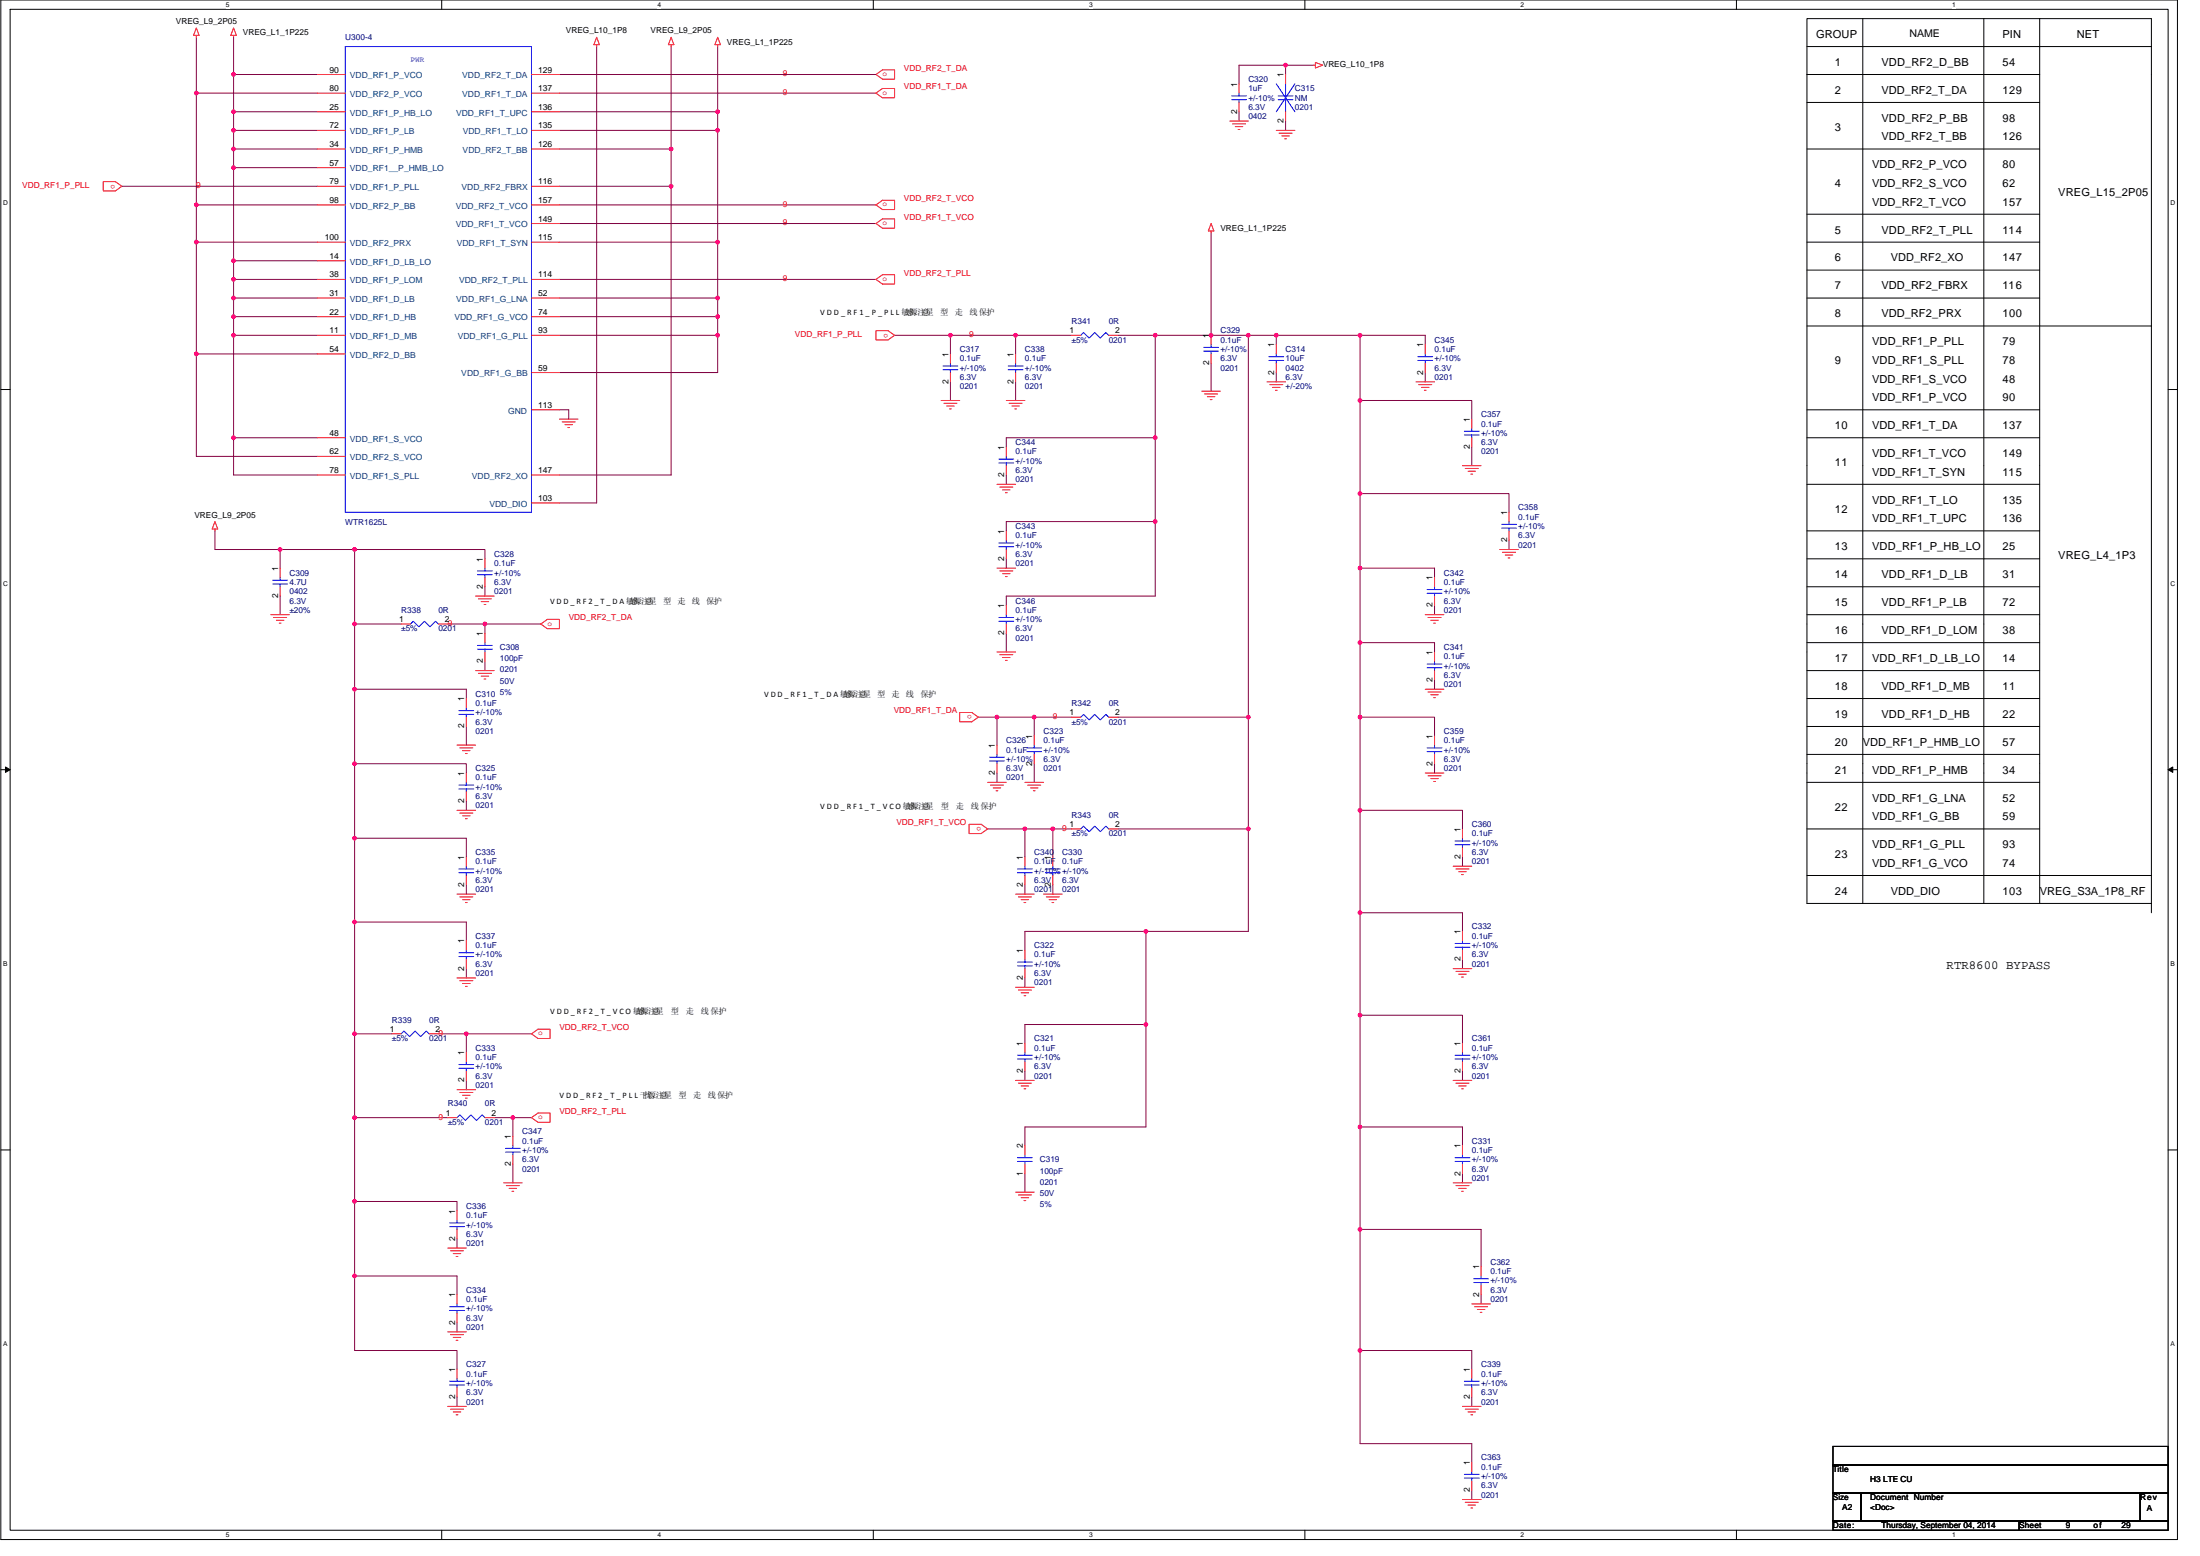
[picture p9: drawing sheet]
<svg xmlns="http://www.w3.org/2000/svg" width="420mm" height="297mm" viewBox="0 0 420 297" stroke-linecap="round" stroke-linejoin="round" font-family="sans-serif">
<path d="M.2 0h415.7v293.9h-415.7zM1.9 1.8h412.2v290.3h-412.2z" fill="none" stroke="#000" stroke-width=".19"/>
<g fill="#fff">
<path d="M43.1 .2h.7v1.4h-.7z"/>
<path d="M43.1 292.3h.7v1.4h-.7z"/>
</g>
<path d="M84.4 0v1.8M84.4 292.1v1.8" fill="none" stroke="#000" stroke-width=".19"/>
<g fill="#fff">
<path d="M125.6 .2h.7v1.4h-.7z"/>
<path d="M125.6 292.3h.7v1.4h-.7z"/>
</g>
<path d="M166.8 0v1.8M166.8 292.1v1.8" fill="none" stroke="#000" stroke-width=".19"/>
<g fill="#fff">
<path d="M208 .2h.7v1.4h-.7z"/>
<path d="M208 292.3h.7v1.4h-.7z"/>
</g>
<path d="M249.2 0v1.8M249.2 292.1v1.8" fill="none" stroke="#000" stroke-width=".19"/>
<g fill="#fff">
<path d="M290.4 .2h.7v1.4h-.7z"/>
<path d="M290.4 292.3h.7v1.4h-.7z"/>
</g>
<path d="M331.6 0v1.8M331.6 292.1v1.8" fill="none" stroke="#000" stroke-width=".19"/>
<g fill="#fff">
<path d="M372.8 .2h.7v1.4h-.7z"/>
<path d="M372.8 292.3h.7v1.4h-.7z"/>
<path d="M.6 38.1h.9v1.4h-.9z"/>
<path d="M414.5 38.1h.9v1.4h-.9z"/>
<path d="M.6 110.6h.9v1.5h-.9z"/>
<path d="M414.5 110.6h.9v1.5h-.9z"/>
</g>
<path d="M.2 74.4h1.7M414.1 74.4h1.8" fill="none" stroke="#000" stroke-width=".19"/>
<g fill="#fff">
<path d="M.6 183.2h.8v1.4h-.8z"/>
<path d="M414.5 183.2h.9v1.4h-.9z"/>
</g>
<path d="M.2 146.9h1.7M414.1 146.9h1.8" fill="none" stroke="#000" stroke-width=".19"/>
<path d="M1 146.4l.9 .5-.9 .5zM414.1 146.9l.9-.5v1z" fill="#000" stroke="#000" stroke-width=".19"/>
<g fill="#fff">
<path d="M.6 255.8h.8v1.4h-.8z"/>
<path d="M414.5 255.8h.9v1.4h-.9z"/>
</g>
<g fill="none" stroke="#000" stroke-width=".19">
<path d="M345.1 8.9h65.8M345.1 14.2h44.4M345.1 14.2v158.3h65.8M345.1 19.6h44.4M355.8 3.6v168.9M378.9 3.6v168.9M389.5 14.2v158.3M389.5 3.6h21.4v58.6M389.5 3.6h-44.4v10.6M389.5 3.6v10.6M345.1 28.4h44.4M345.1 40.9h44.4"/>
<path d="M345.1 46.2h44.4M345.1 51.6h44.4M345.1 56.9h44.4M345.1 62.2h65.8M345.1 78.2h44.4M410.9 62.2v112M345.1 83.6h44.4M345.1 92.5h44.4M345.1 101.3h44.4M345.1 106.7h44.4M345.1 117.3h44.4M345.1 112h44.4"/>
<path d="M345.1 122.7h44.4M345.1 138.7h44.4M345.1 133.3h44.4M345.1 128h44.4M345.1 158.2h44.4M345.1 149.4h44.4M345.1 144h44.4M345.1 167.1h65.8M.2 219.5h1.7M414.1 219.5h1.8M350.1 276.1h64v3.6h-64zM350.1 279.7h64v5.3h-64z"/>
<path d="M350.1 285h5.3v5.3h-5.3zM350.1 290.3h35.5v1.8h-35.5zM355.4 285h53.3v5.3h-53.3zM385.6 290.3h28.5v1.8h-28.5zM408.7 285h5.4v5.3h-5.4z"/>
</g>
<g fill="none" stroke="#800040" stroke-width=".19">
<path d="M37.5 17.8h23.1M37.5 7.1v32M44.6 7.1v56.9M44.6 14.2h16M106.8 14.2h60.5M106.8 17.8h60.5M114 8.9v87.1h-7.2M128.2 8.9v19.5M137.1 8.9v37.3M245.5 12.4h5.4M245.5 12.4v1.8M245.5 12.4h-8.9v3.6"/>
<path d="M23.3 35.6h37.3M37.5 39.1h23.1M37.5 39.1v28.5M44.6 21.3h16M44.6 24.9h16M44.6 28.4h16M44.6 32h16M106.8 24.9h30.3M106.8 28.4h21.4M106.8 35.6h21.4M106.8 39.1h60.5M106.8 21.3h30.3"/>
<path d="M128.2 28.4v62.3h-21.4M236.6 21.3v1.8M245.5 23.1v1.8M37.5 46.2h23.1M44.6 49.8h16M44.6 53.3h16M44.6 56.9h16M106.8 42.7h60.5M106.8 53.3h60.5M106.8 46.2h30.3M106.8 56.9h30.3M137.1 46.2v24.9h-30.3"/>
<path d="M231.3 44.5v19.5M37.5 67.6h23.1M37.5 67.6v19.5h23.1M44.6 60.5h16M44.6 64h16M44.6 64v19.6M106.8 60.5h30.3M106.8 64h30.3M106.8 78.2h1.8v1.8M170.8 64h10.7v3.6M181.5 64h12.5v3.6M181.5 72.9v3.6"/>
<path d="M194 64h10.6M194 72.9v3.6M213.5 64h7.1M220.6 64h10.7M220.6 64v19.6M231.3 64h7.1M231.3 69.3v5.4M238.4 64h5.3M238.4 64v72.9M243.7 71.1v1.8M243.7 64h16M243.7 64v1.8"/>
<path d="M259.7 64v12.5M259.7 64h12.5v1.8M259.7 76.5h21.4v3.5M259.7 76.5v17.7M272.2 71.1v1.8M44.6 83.6h16M44.6 83.6v7.1h16M192.2 90.7v1.8M220.6 83.6v16M220.6 99.6v14.2h-28.4v1.8M220.6 83.6h-28.4v1.7M220.6 99.6h-28.4v1.7"/>
<path d="M259.7 94.2v14.3h14.3v1.7M259.7 94.2h28.5v3.6M281.1 85.3v3.6M41.1 101.3v3.6h12.4M53.5 104.9h14.2M53.5 113.8v3.5M53.5 104.9v3.6M67.7 104.9v14.2M67.7 119.1v12.5M67.7 104.9h24.9v1.8M67.7 119.1h8.9M85.5 119.1h7.1"/>
<path d="M92.6 119.1h10.7M92.6 112v1.8M92.6 119.1v1.8M192.2 106.7v1.8M259.7 108.5v14.2h14.3v1.8M274 115.6v1.7M288.2 103.1v1.8M67.7 131.6h21.4v1.7M67.7 131.6v14.2M89.1 138.7v3.5M92.6 126.2v1.8M186.8 136.9h3.6v5.3"/>
<path d="M190.4 136.9h7.1v3.6M192.2 120.9v3.6M197.5 136.9h7.1M213.5 136.9h24.9M238.4 136.9v21.3M259.7 122.7v14.2M259.7 136.9v17.8M259.7 136.9h14.3v3.6M274 129.8v1.8M67.7 145.8h21.4v1.8M67.7 145.8v14.2M89.1 152.9v1.8"/>
<path d="M188.6 158.2h7.1v5.4M190.4 147.6v1.8M195.7 158.2h5.4v5.4M197.5 145.8v3.6M201.1 158.2h3.5M213.5 158.2h24.9M238.4 158.2v19.6h-19.5M259.7 154.7v19.5h19.6v3.6M259.7 154.7h19.6v3.5M274 145.8v1.8M67.7 176h21.4v3.6M67.7 160h21.4v3.6"/>
<path d="M67.7 160v16M67.7 176v21.4M89.1 168.9v1.8M195.7 168.9v1.8M201.1 168.9v1.8M218.9 177.8v17.8M218.9 177.8h-23.2v3.6M259.7 174.2v19.6M279.3 163.6v1.8M67.7 197.4v16M67.7 197.4h7.1M83.7 197.4h5.4"/>
<path d="M89.1 197.4h12.4M89.1 184.9v1.8M89.1 197.4v3.5M195.7 186.7v1.8M218.9 195.6v19.5h-23.2v3.6M218.9 195.6h-23.2v3.5M259.7 193.8v21.3h19.6v3.6M259.7 193.8h19.6v5.3M279.3 183.1v1.8M67.7 213.4h17.8M67.7 213.4v16M89.1 206.2v1.8"/>
<path d="M94.4 213.4h3.5v3.5M97.9 213.4h3.6M195.7 204.5v1.7M259.7 215.1v19.6M279.3 204.5v1.7M67.7 229.4v14.2M67.7 229.4h19.6v1.7M87.3 236.5v1.8M97.9 222.2v3.6M195.7 224v3.6M259.7 234.7h23.2v7.1M259.7 234.7v23.1h21.4v3.6"/>
<path d="M279.3 224v1.8M67.7 243.6v14.2h19.6v3.6M67.7 243.6h19.6v3.5M87.3 252.5v1.8M259.7 257.8v17.8h21.4v3.5M282.9 247.1v1.8M87.3 266.7v1.8M281.1 266.7v1.8M281.1 284.5v1.8"/>
</g>
<g fill="#f0f" stroke="#f0f" stroke-width=".19">
<circle cx="37.5" cy="46.2" r=".35"/>
<circle cx="243.7" cy="64" r=".35"/>
<circle cx="245.5" cy="12.4" r=".35"/>
<circle cx="44.6" cy="14.2" r=".35"/>
<circle cx="37.5" cy="17.8" r=".35"/>
<circle cx="44.6" cy="21.3" r=".35"/>
<circle cx="44.6" cy="24.9" r=".35"/>
<circle cx="44.6" cy="28.4" r=".35"/>
<circle cx="44.6" cy="32" r=".35"/>
<circle cx="44.6" cy="49.8" r=".35"/>
<circle cx="44.6" cy="53.3" r=".35"/>
<circle cx="44.6" cy="56.9" r=".35"/>
<circle cx="44.6" cy="60.4" r=".35"/>
<circle cx="137.1" cy="21.3" r=".35"/>
<circle cx="137.1" cy="56.9" r=".35"/>
<circle cx="137.1" cy="60.4" r=".35"/>
<circle cx="137.1" cy="64" r=".35"/>
<circle cx="67.7" cy="104.9" r=".35"/>
<circle cx="53.5" cy="104.9" r=".35"/>
<circle cx="67.7" cy="119.1" r=".35"/>
<circle cx="92.6" cy="119.1" r=".35"/>
<circle cx="67.7" cy="160" r=".35"/>
<circle cx="67.7" cy="145.8" r=".35"/>
<circle cx="67.7" cy="197.3" r=".35"/>
<circle cx="67.7" cy="176" r=".35"/>
<circle cx="89" cy="197.3" r=".35"/>
<circle cx="97.9" cy="213.3" r=".35"/>
<circle cx="67.7" cy="243.6" r=".35"/>
<circle cx="67.7" cy="131.6" r=".35"/>
<circle cx="67.7" cy="229.3" r=".35"/>
<circle cx="67.7" cy="213.3" r=".35"/>
<circle cx="259.7" cy="76.4" r=".35"/>
<circle cx="259.7" cy="64" r=".35"/>
<circle cx="259.7" cy="257.8" r=".35"/>
<circle cx="193.9" cy="64" r=".35"/>
<circle cx="181.5" cy="64" r=".35"/>
<circle cx="220.6" cy="83.6" r=".35"/>
<circle cx="220.6" cy="99.6" r=".35"/>
<circle cx="238.4" cy="64" r=".35"/>
<circle cx="238.4" cy="158.2" r=".35"/>
<circle cx="238.4" cy="136.9" r=".35"/>
<circle cx="201.1" cy="158.2" r=".35"/>
<circle cx="218.8" cy="177.8" r=".35"/>
<circle cx="218.8" cy="195.6" r=".35"/>
<circle cx="197.5" cy="136.9" r=".35"/>
<circle cx="190.4" cy="136.9" r=".35"/>
<circle cx="195.7" cy="158.2" r=".35"/>
<circle cx="220.6" cy="64" r=".35"/>
<circle cx="259.7" cy="94.2" r=".35"/>
<circle cx="259.7" cy="122.7" r=".35"/>
<circle cx="259.7" cy="108.4" r=".35"/>
<circle cx="259.7" cy="154.7" r=".35"/>
<circle cx="259.7" cy="136.9" r=".35"/>
<circle cx="259.7" cy="193.8" r=".35"/>
<circle cx="259.7" cy="174.2" r=".35"/>
<circle cx="259.7" cy="234.7" r=".35"/>
<circle cx="259.7" cy="215.1" r=".35"/>
<circle cx="231.3" cy="64" r=".35"/>
<circle cx="128.2" cy="28.4" r=".35"/>
<circle cx="128.2" cy="35.5" r=".35"/>
<circle cx="137.1" cy="24.9" r=".35"/>
<circle cx="137.1" cy="46.2" r=".35"/>
<circle cx="37.5" cy="39.1" r=".35"/>
<circle cx="44.6" cy="83.6" r=".35"/>
<circle cx="44.6" cy="64" r=".35"/>
<circle cx="37.5" cy="67.6" r=".35"/>
</g>
<g fill="none" stroke="#f00" stroke-width=".19">
<path d="M37.5 5.3l.5 1.5h-1zM37.5 6.8v.3M44.6 5.3l.5 1.5h-1zM44.6 6.8v.3M60.6 14.2h5.3M60.6 17.8h5.3M101.5 14.2h5.3M101.5 17.8h5.3M114 7.1l.5 1.4h-1.1zM114 8.5v.4M128.2 7.1l.5 1.4h-1.1zM128.2 8.5v.4"/>
<path d="M137.1 7.1l.5 1.4h-1.1zM137.1 8.5v.4M167.3 14.2l1.2-.9h2.3v1.8h-2.3zM167.3 17.8l1.2-.9h2.3v1.8h-2.3zM236.6 16v1.8M236.6 19.6v1.7M245.5 14.2v1.8M250.9 12.4h.3M251.2 11.9l1.4 .5-1.4 .6zM19.7 34.7h2.3l1.3 .9-1.3 .8h-2.3zM60.6 21.3h5.3M60.6 24.9h5.3"/>
<path d="M60.6 28.4h5.3M60.6 32h5.3M60.6 35.6h5.3M60.6 39.1h5.3M101.5 21.3h5.3M101.5 24.9h5.3M101.5 28.4h5.3M101.5 35.6h5.3M101.5 39.1h5.3M167.3 39.1l1.2-.9h2.3v1.8h-2.3zM234.9 23.1h3.5M235.4 23.6h2.5"/>
<path d="M235.9 24.2h1.5M236.5 24.7h.3M243.7 24.9h3.6M244.3 25.4h2.5M244.8 26h1.4M245.4 26.5h.3M245.5 21.3v1.8M60.6 46.2h5.3M60.6 49.8h5.3M60.6 53.3h5.3M60.6 56.9h5.3M101.5 42.7h5.3"/>
<path d="M101.5 46.2h5.3M101.5 53.3h5.3M101.5 56.9h5.3M167.3 42.7l1.2-.9h2.3v1.8h-2.3zM167.3 53.3l1.2-.8h2.3v1.7h-2.3zM231.3 42.7l.5 1.4h-1zM231.3 44.1v.3M60.6 60.5h5.3M60.6 64h5.3M60.6 67.6h5.3M101.5 60.5h5.3M101.5 64h5.3"/>
<path d="M101.5 71.1h5.3M101.5 78.2h5.3M167.3 63.1h2.3l1.2 .9-1.2 .9h-2.3zM179.7 76.5h3.6M180.3 77h2.5M180.8 77.5h1.4M181.3 78.1h.4M181.5 67.6v1.7M181.5 71.1v1.8M192.2 76.5h3.5M192.7 77h2.5M193.2 77.5h1.5"/>
<path d="M193.8 78.1h.3M194 67.6v1.7M194 71.1v1.8M204.6 64h1.8M211.7 64h1.8M229.5 74.7h3.6M230 75.2h2.5M230.6 75.7h1.4M231.1 76.3h.4M231.3 64v1.8M231.3 67.6v1.7M242 72.9h3.5"/>
<path d="M242.5 73.4h2.5M243 74h1.5M243.6 74.5h.3M243.7 65.8v1.8M243.7 69.3v1.8M270.4 72.9h3.6M270.9 73.4h2.5M271.5 74h1.4M272 74.5h.4M272.2 65.8v1.8M272.2 69.3v1.8M41.1 99.6l.5 1.4h-1.1z"/>
<path d="M60.6 83.6h5.3M60.6 87.1h5.3M60.6 90.7h5.3M101.5 90.7h5.3M101.5 96h5.3M106.8 80h3.6M107.4 80.5h2.5M107.9 81.1h1.4M108.4 81.6h.4M190.4 92.5h3.6M190.9 93h2.5M191.5 93.5h1.4"/>
<path d="M192 94.1h.4M192.2 85.3v1.8M192.2 88.9v1.8M279.3 88.9h3.6M279.8 89.4h2.5M280.4 90h1.4M280.9 90.5h.4M281.1 80v1.8M281.1 83.6v1.7M288.2 97.8v1.8M41.1 101v.3M51.7 117.3h3.6"/>
<path d="M52.2 117.9h2.5M52.8 118.4h1.4M53.3 119h.4M53.5 108.5v1.7M53.5 112v1.8M76.6 119.1h1.8M83.7 119.1h1.8M90.8 113.8h3.6M91.4 114.3h2.5M91.9 114.9h1.4M92.4 115.4h.4M92.6 106.7v1.8"/>
<path d="M92.6 110.2v1.8M103.3 119.1l1.2-.9h2.3v1.8h-2.3zM190.4 108.5h3.6M190.9 109h2.5M191.5 109.5h1.4M192 110.1h.4M192.2 101.3v1.8M192.2 104.9v1.8M192.2 115.6v1.7M192.2 119.1v1.8M272.2 117.3h3.5M272.7 117.9h2.5"/>
<path d="M273.3 118.4h1.4M273.8 119h.3M274 110.2v1.8M274 113.8v1.8M286.4 104.9h3.6M286.9 105.4h2.5M287.5 106h1.4M288 106.5h.4M288.2 101.3v1.8M89.1 133.4v1.7M89.1 136.9v1.8M90.8 128h3.6"/>
<path d="M91.4 128.5h2.5M91.9 129.1h1.4M92.4 129.6h.4M92.6 120.9v1.8M92.6 124.5v1.7M183.3 136h2.3l1.2 .9-1.2 .9h-2.3zM190.4 124.5h3.6M190.9 125h2.5M191.5 125.5h1.4M192 126.1h.4M204.6 136.9h1.8M211.7 136.9h1.8"/>
<path d="M272.2 131.6h3.5M272.7 132.1h2.5M273.3 132.6h1.4M273.8 133.2h.3M274 124.5v1.7M274 128v1.8M87.3 154.7h3.5M87.3 142.2h3.5M87.8 155.2h2.5M87.8 142.8h2.5M88.3 155.7h1.5M88.3 143.3h1.5"/>
<path d="M88.9 156.3h.3M88.9 143.8h.3M89.1 147.6v1.8M89.1 151.1v1.8M185.1 157.4h2.3l1.2 .8-1.2 .9h-2.3zM188.6 149.4h3.6M189.2 149.9h2.5M189.7 150.4h1.4M190.2 151h.4M190.4 142.2v1.8M190.4 145.8v1.8M195.7 149.4h3.6"/>
<path d="M196.3 149.9h2.5M196.8 150.4h1.4M197.3 151h.4M197.5 140.5v1.7M197.5 144v1.8M204.6 158.2h1.8M211.7 158.2h1.8M272.2 147.6h3.5M272.7 148.1h2.5M273.3 148.6h1.4M273.8 149.2h.3M274 140.5v1.7"/>
<path d="M274 144v1.8M279.3 158.2v1.8M87.3 170.7h3.5M87.8 171.2h2.5M88.3 171.7h1.5M88.9 172.3h.3M89.1 163.6v1.8M89.1 167.1v1.8M89.1 179.6v1.8M194 170.7h3.5M194.5 171.2h2.5M195 171.7h1.5"/>
<path d="M195.6 172.3h.3M195.7 163.6v1.8M195.7 167.1v1.8M199.3 170.7h3.6M199.8 171.2h2.5M200.4 171.7h1.4M200.9 172.3h.3M201.1 163.6v1.8M201.1 167.1v1.8M277.5 165.4h3.6M278.1 165.9h2.5M278.6 166.4h1.4"/>
<path d="M279.1 167h.4M279.3 161.8v1.8M279.3 177.8v1.8M74.8 197.4h1.8M81.9 197.4h1.8M87.3 186.7h3.5M87.8 187.2h2.5M88.3 187.7h1.5M88.9 188.3h.3M89.1 183.1v1.8M101.5 197.4l1.3-.9h2.3v1.7h-2.3zM194 188.5h3.5"/>
<path d="M194.5 189h2.5M195 189.5h1.5M195.6 190.1h.3M195.7 199.1v1.8M195.7 181.4v1.7M195.7 184.9v1.8M277.5 184.9h3.6M278.1 185.4h2.5M278.6 186h1.4M279.1 186.5h.4M279.3 181.4v1.7M279.3 199.1v1.8"/>
<path d="M85.5 213.4h1.8M87.3 208h3.5M87.8 208.6h2.5M88.3 209.1h1.5M88.9 209.6h.3M89.1 200.9v1.8M89.1 204.5v1.7M92.6 213.4h1.8M97.9 216.9v1.8M101.5 213.4l1.3-.9h2.3v1.7h-2.3zM194 206.2h3.5M194.5 206.8h2.5"/>
<path d="M195 207.3h1.5M195.6 207.9h.3M195.7 202.7v1.8M195.7 218.7v1.8M277.5 206.2h3.6M278.1 206.8h2.5M278.6 207.3h1.4M279.1 207.9h.4M279.3 218.7v1.8M279.3 202.7v1.8M85.5 238.3h3.6M86 238.8h2.5"/>
<path d="M86.6 239.3h1.4M87.1 239.9h.3M87.3 231.1v1.8M87.3 234.7v1.8M96.2 225.8h3.5M96.7 226.3h2.5M97.2 226.9h1.5M97.8 227.4h.3M97.9 220.5v1.8M194 227.6h3.5M194.5 228.1h2.5M195 228.6h1.5"/>
<path d="M195.6 229.2h.3M195.7 222.2v1.8M277.5 225.8h3.6M278.1 226.3h2.5M278.6 226.9h1.4M279.1 227.4h.4M279.3 222.2v1.8M85.5 254.3h3.6M86 254.8h2.5M86.6 255.3h1.4M87.1 255.9h.3M87.3 247.1v1.8"/>
<path d="M87.3 250.7v1.8M281.1 248.9h3.5M281.6 249.4h2.5M282.1 250h1.5M282.7 250.5h.3M282.9 241.8v1.8M282.9 245.4v1.7M85.5 268.5h3.6M86 269h2.5M86.6 269.5h1.4M87.1 270.1h.3M87.3 261.4v1.7"/>
<path d="M87.3 264.9v1.8M279.3 268.5h3.6M279.8 269h2.5M280.4 269.5h1.4M280.9 270.1h.4M281.1 261.4v1.7M281.1 264.9v1.8M281.1 279.1v1.8M279.3 286.3h3.6M279.8 286.8h2.5M280.4 287.3h1.4M280.9 287.9h.4"/>
<path d="M281.1 282.7v1.8"/>
</g>
<g fill="none" stroke="#00f" stroke-width=".19">
<path d="M65.9 8.9h35.6v88.9h-35.6zM235.2 18.3h2.9M235.2 19h2.9M236.6 17.8v.5M236.6 19v.6M243.7 16l3.6 5.3M244.1 18.3h2.8M244.1 19h2.8M245.5 16v2.3M245.5 19v2.3M247.3 16l-3.6 5.3M180.1 69.9h2.8"/>
<path d="M180.1 70.6h2.8M181.5 69.3v.6M181.5 70.6v.5M192.5 69.9h2.9M192.5 70.6h2.9M194 69.3v.6M194 70.6v.5M206.4 64l.5-.5 1.1 1 1.1-1 1 1 1.1-1 .5 .5M229.9 66.3h2.8M229.9 67h2.8M231.3 65.8v.5M231.3 67v.6"/>
<path d="M242.3 68.1h2.9M242.3 68.8h2.9M243.7 67.6v.5M243.7 68.8v.5M270.8 68.1h2.8M270.8 68.8h2.8M272.2 67.6v.5M272.2 68.8v.5M190.8 87.7h2.8M190.8 88.4h2.8M192.2 87.1v.6M192.2 88.4v.5"/>
<path d="M279.7 82.3h2.8M279.7 83h2.8M281.1 81.8v.5M281.1 83v.6M288.2 99.6v.5M52.1 110.8h2.8M52.1 111.5h2.8M53.5 110.2v.6M53.5 111.5v.5M78.4 119.1l.5-.5 1.1 1.1 1.1-1.1 1 1.1 1.1-1.1 .5 .5M91.2 109h2.8M91.2 109.7h2.8"/>
<path d="M92.6 108.5v.5M92.6 109.7v.5M190.8 103.7h2.8M190.8 104.4h2.8M190.8 117.9h2.8M190.8 118.6h2.8M192.2 103.1v.6M192.2 104.4v.5M192.2 117.3v.6M192.2 118.6v.5M272.6 112.5h2.8M272.6 113.3h2.8"/>
<path d="M274 112v.5M274 113.3v.5M286.8 100.1h2.8M286.8 100.8h2.8M288.2 100.8v.5M87.6 135.7h2.9M87.6 136.4h2.9M89.1 135.1v.6M89.1 136.4v.5M91.2 123.2h2.8M91.2 123.9h2.8M92.6 122.7v.5"/>
<path d="M92.6 123.9v.6M206.4 136.9l.5-.5 1.1 1 1.1-1 1 1 1.1-1 .5 .5M272.6 126.8h2.8M272.6 127.5h2.8M274 126.2v.6M274 127.5v.5M87.6 149.9h2.9M87.6 150.6h2.9M89.1 149.4v.5M89.1 150.6v.5M189 144.5h2.8M189 145.3h2.8"/>
<path d="M190.4 144v.5M190.4 145.3v.5M196.1 142.8h2.8M196.1 143.5h2.8M197.5 142.2v.6M197.5 143.5v.5M206.4 158.2l.5-.5 1.1 1.1 1.1-1.1 1 1.1 1.1-1.1 .5 .5M272.6 142.8h2.8M272.6 143.5h2.8M274 142.2v.6M274 143.5v.5M87.6 165.9h2.9"/>
<path d="M87.6 166.6h2.9M89.1 165.4v.5M89.1 166.6v.5M194.3 165.9h2.9M194.3 166.6h2.9M195.7 165.4v.5M195.7 166.6v.5M199.7 165.9h2.8M199.7 166.6h2.8M201.1 165.4v.5M201.1 166.6v.5M277.9 160.5h2.8"/>
<path d="M277.9 161.3h2.8M279.3 160v.5M279.3 161.3v.5M279.3 179.6v.5M76.6 197.4l.5-.6 1.1 1.1 1.1-1.1 1 1.1 1.1-1.1 .5 .6M87.6 181.9h2.9M87.6 182.6h2.9M89.1 181.4v.5M89.1 182.6v.5M194.3 183.7h2.9M194.3 184.4h2.9M195.7 183.1v.6"/>
<path d="M195.7 184.4v.5M277.9 180.1h2.8M277.9 180.8h2.8M279.3 180.8v.6M87.3 213.4l.5-.6 1.1 1.1 1-1.1 1.1 1.1 1.1-1.1 .5 .6M87.6 203.2h2.9M87.6 203.9h2.9M89.1 202.7v.5M89.1 203.9v.6M96.5 219.2h2.9M96.5 219.9h2.9M97.9 218.7v.5"/>
<path d="M97.9 219.9v.6M194.3 201.4h2.9M194.3 202.2h2.9M195.7 200.9v.5M195.7 202.2v.5M277.9 201.4h2.8M277.9 202.2h2.8M279.3 200.9v.5M279.3 202.2v.5M85.9 233.4h2.8M85.9 234.2h2.8M87.3 232.9v.5"/>
<path d="M87.3 234.2v.5M194.3 221.7h2.9M194.3 221h2.9M195.7 221.7v.5M195.7 220.5v.5M277.9 221h2.8M277.9 221.7h2.8M279.3 220.5v.5M279.3 221.7v.5M85.9 249.4h2.8M85.9 250.2h2.8M87.3 248.9v.5"/>
<path d="M87.3 250.2v.5M281.4 244.1h2.9M281.4 244.8h2.9M282.9 243.6v.5M282.9 244.8v.6M85.9 263.7h2.8M85.9 264.4h2.8M87.3 263.1v.6M87.3 264.4v.5M279.7 263.7h2.8M279.7 264.4h2.8M281.1 263.1v.6"/>
<path d="M281.1 264.4v.5M279.7 281.5h2.8M279.7 282.2h2.8M281.1 280.9v.6M281.1 282.2v.5"/>
</g>
<text font-size="2.4" x="371.8" y="185">RTR8600 BYPASS</text>
<g font-size="2.1">
<text x="346.9" y="7.2">GROUP</text>
<text x="382.4" y="7.2">PIN</text>
<text x="396.7" y="7.2">NET</text>
<text x="350.4" y="17.9">2</text>
<text x="350.4" y="12.6">1</text>
<text x="359.3" y="12.6">VDD_RF2_D_BB</text>
<text x="359.3" y="17.9">VDD_RF2_T_DA</text>
<text x="382.4" y="12.6">54</text>
<text x="382.4" y="17.9">129</text>
<text x="359.3" y="23.2">VDD_RF2_P_BB</text>
<text x="382.4" y="23.2">98</text>
<text x="350.4" y="25">3</text>
<text x="359.3" y="26.8">VDD_RF2_T_BB</text>
<text x="382.4" y="26.8">126</text>
<text x="350.4" y="35.7">4</text>
<text x="357.5" y="32.1">VDD_RF2_P_VCO</text>
<text x="357.5" y="35.7">VDD_RF2_S_VCO</text>
<text x="382.4" y="35.7">62</text>
<text x="382.4" y="32.1">80</text>
<text x="357.5" y="39.2">VDD_RF2_T_VCO</text>
<text x="382.4" y="39.2">157</text>
<text x="393.1" y="37.5">VREG_L15_2P05</text>
<text x="350.4" y="44.6">5</text>
<text x="359.3" y="44.6">VDD_RF2_T_PLL</text>
<text x="382.4" y="44.6">114</text>
<text x="350.4" y="49.9">6</text>
<text x="361.1" y="49.9">VDD_RF2_XO</text>
<text x="382.4" y="49.9">147</text>
<text x="350.4" y="55.2">7</text>
<text x="359.3" y="55.2">VDD_RF2_FBRX</text>
<text x="382.4" y="55.2">116</text>
<text x="350.4" y="60.6">8</text>
<text x="357.5" y="65.9">VDD_RF1_P_PLL</text>
<text x="359.3" y="60.6">VDD_RF2_PRX</text>
<text x="382.4" y="65.9">79</text>
<text x="382.4" y="60.6">100</text>
<text x="350.4" y="69.5">9</text>
<text x="357.5" y="69.5">VDD_RF1_S_PLL</text>
<text x="382.4" y="69.5">78</text>
<text x="357.5" y="76.6">VDD_RF1_P_VCO</text>
<text x="357.5" y="73">VDD_RF1_S_VCO</text>
<text x="382.4" y="73">48</text>
<text x="382.4" y="76.6">90</text>
<text x="350.4" y="81.9">10</text>
<text x="357.5" y="81.9">VDD_RF1_T_DA</text>
<text x="382.4" y="81.9">137</text>
<text x="350.4" y="89">11</text>
<text x="357.5" y="87.2">VDD_RF1_T_VCO</text>
<text x="382.4" y="87.2">149</text>
<text x="357.5" y="90.8">VDD_RF1_T_SYN</text>
<text x="382.4" y="90.8">115</text>
<text x="350.4" y="97.9">12</text>
<text x="357.5" y="96.1">VDD_RF1_T_LO</text>
<text x="357.5" y="99.7">VDD_RF1_T_UPC</text>
<text x="382.4" y="96.1">135</text>
<text x="382.4" y="99.7">136</text>
<text x="350.4" y="105">13</text>
<text x="357.5" y="105">VDD_RF1_P_HB_LO</text>
<text x="382.4" y="105">25</text>
<text x="393.1" y="106.8">VREG_L4_1P3</text>
<text x="350.4" y="110.4">14</text>
<text x="359.3" y="110.4">VDD_RF1_D_LB</text>
<text x="382.4" y="110.4">31</text>
<text x="350.4" y="115.7">15</text>
<text x="359.3" y="115.7">VDD_RF1_P_LB</text>
<text x="382.4" y="115.7">72</text>
<text x="350.4" y="121">16</text>
<text x="359.3" y="121">VDD_RF1_D_LOM</text>
<text x="382.4" y="121">38</text>
<text x="350.4" y="131.7">18</text>
<text x="350.4" y="126.4">17</text>
<text x="357.5" y="126.4">VDD_RF1_D_LB_LO</text>
<text x="359.3" y="131.7">VDD_RF1_D_MB</text>
<text x="382.4" y="126.4">14</text>
<text x="382.4" y="131.7">11</text>
<text x="350.4" y="137">19</text>
<text x="359.3" y="137">VDD_RF1_D_HB</text>
<text x="382.4" y="137">22</text>
<text x="350.4" y="142.4">20</text>
<text x="355.8" y="142.4">VDD_RF1_P_HMB_LO</text>
<text x="382.4" y="142.4">57</text>
<text x="350.4" y="147.7">21</text>
<text x="357.5" y="147.7">VDD_RF1_P_HMB</text>
<text x="382.4" y="147.7">34</text>
<text x="350.4" y="154.8">22</text>
<text x="357.5" y="153">VDD_RF1_G_LNA</text>
<text x="382.4" y="153">52</text>
<text x="357.5" y="156.6">VDD_RF1_G_BB</text>
<text x="357.5" y="161.9">VDD_RF1_G_PLL</text>
<text x="382.4" y="161.9">93</text>
<text x="382.4" y="156.6">59</text>
<text x="350.4" y="163.7">23</text>
<text x="357.5" y="165.5">VDD_RF1_G_VCO</text>
<text x="382.4" y="165.5">74</text>
<text x="350.4" y="170.8">24</text>
<text x="361.1" y="170.8">VDD_DIO</text>
<text x="382.4" y="170.8">103</text>
<text x="389.5" y="170.8">VREG_S3A_1P8_RF</text>
</g>
<text font-size="2" x="364.6" y="7.2">NAME</text>
<g font-size="1.6">
<text x="33.6" y="4.6">VREG_L9_2P05</text>
<text x="46.4" y="6.8">VREG_L1_1P225</text>
<text x="108.1" y="6.4">VREG_L10_1P8</text>
<text x="124.3" y="6.4">VREG_L9_2P05</text>
<text x="138.8" y="8.5">VREG_L1_1P225</text>
<text x="62.9" y="13.8">90</text>
<text x="62.9" y="17.4">80</text>
<text x="102.8" y="13.8">129</text>
<text x="102.8" y="17.4">137</text>
<text x="236.3" y="16.5" transform="rotate(-90 236.3 16.5)">1</text>
<text x="245.1" y="14.8" transform="rotate(-90 245.1 14.8)">1</text>
<text x="252.6" y="12.8">VREG_L10_1P8</text>
<text x="62.9" y="21">25</text>
<text x="102.8" y="21">136</text>
<text x="236.3" y="21.7" transform="rotate(-90 236.3 21.7)">2</text>
<text x="245.1" y="23.5" transform="rotate(-90 245.1 23.5)">2</text>
<text x="62.9" y="24.5">72</text>
<text x="62.9" y="28.1">34</text>
<text x="102.8" y="28.1">126</text>
<text x="102.8" y="24.5">135</text>
<text x="62.9" y="31.6">57</text>
<text x="62.9" y="35.2">79</text>
<text x="102.8" y="35.2">116</text>
<text x="62.9" y="38.7">98</text>
<text x="102.8" y="38.7">157</text>
<text x="62" y="45.8">100</text>
<text x="102.8" y="45.8">115</text>
<text x="102.8" y="42.3">149</text>
<text x="233.1" y="44.1">VREG_L1_1P225</text>
<text x="62.9" y="49.4">14</text>
<text x="62.9" y="53">38</text>
<text x="102.8" y="53">114</text>
<text x="62.9" y="56.5">31</text>
<text x="102.8" y="56.5">52</text>
<text x="62.9" y="60.1">22</text>
<text x="62.9" y="63.6">11</text>
<text x="102.8" y="63.6">93</text>
<text x="102.8" y="60.1">74</text>
<text x="156.6" y="60.2">V D D _ R F 1 _ P _ P L L 敏源注星</text>
<text x="172.9" y="60.2">感，意</text>
<text x="179.5" y="60.2">型</text>
<text x="182.3" y="60.2">走</text>
<text x="185.1" y="60.2">线保护</text>
<text x="204.3" y="63.6">1</text>
<text x="213" y="63.6">2</text>
<text x="230.9" y="64.5" transform="rotate(-90 230.9 64.5)">1</text>
<text x="62.9" y="67.2">54</text>
<text x="102.8" y="70.7">59</text>
<text x="181.1" y="68.1" transform="rotate(-90 181.1 68.1)">1</text>
<text x="193.6" y="68.1" transform="rotate(-90 193.6 68.1)">1</text>
<text x="230.9" y="69.7" transform="rotate(-90 230.9 69.7)">2</text>
<text x="243.4" y="71.5" transform="rotate(-90 243.4 71.5)">2</text>
<text x="243.4" y="66.3" transform="rotate(-90 243.4 66.3)">1</text>
<text x="271.8" y="71.5" transform="rotate(-90 271.8 71.5)">2</text>
<text x="271.8" y="66.3" transform="rotate(-90 271.8 66.3)">1</text>
<text x="102.8" y="77.9">113</text>
<text x="181.1" y="73.3" transform="rotate(-90 181.1 73.3)">2</text>
<text x="193.6" y="73.3" transform="rotate(-90 193.6 73.3)">2</text>
<text x="62.9" y="83.2">48</text>
<text x="280.7" y="80.5" transform="rotate(-90 280.7 80.5)">1</text>
<text x="62.9" y="86.7">62</text>
<text x="191.8" y="85.9" transform="rotate(-90 191.8 85.9)">1</text>
<text x="280.7" y="85.7" transform="rotate(-90 280.7 85.7)">2</text>
<text x="62.9" y="90.3">78</text>
<text x="102.8" y="90.3">147</text>
<text x="102.8" y="95.6">103</text>
<text x="191.8" y="91.1" transform="rotate(-90 191.8 91.1)">2</text>
<text x="37.1" y="98.8">VREG_L9_2P05</text>
<text x="191.8" y="101.9" transform="rotate(-90 191.8 101.9)">1</text>
<text x="287.8" y="98.3" transform="rotate(-90 287.8 98.3)">1</text>
<text x="92.2" y="107.2" transform="rotate(-90 92.2 107.2)">1</text>
<text x="191.8" y="107.1" transform="rotate(-90 191.8 107.1)">2</text>
<text x="287.8" y="103.5" transform="rotate(-90 287.8 103.5)">2</text>
<text x="53.1" y="109" transform="rotate(-90 53.1 109)">1</text>
<text x="92.2" y="112.4" transform="rotate(-90 92.2 112.4)">2</text>
<text x="273.6" y="110.8" transform="rotate(-90 273.6 110.8)">1</text>
<text x="53.1" y="114.2" transform="rotate(-90 53.1 114.2)">2</text>
<text x="76.3" y="118.7">1</text>
<text x="85" y="118.7">2</text>
<text x="105.1" y="115.3">V D D _ R F 2 _ T _ D A 敏源注星</text>
<text x="120.3" y="115.3">感，意</text>
<text x="126.6" y="115.3">型</text>
<text x="129.4" y="115.3">走</text>
<text x="132.1" y="115.3">线</text>
<text x="134.9" y="115.3">保护</text>
<text x="191.8" y="116.1" transform="rotate(-90 191.8 116.1)">1</text>
<text x="273.6" y="116" transform="rotate(-90 273.6 116)">2</text>
<text x="92.2" y="121.4" transform="rotate(-90 92.2 121.4)">1</text>
<text x="191.8" y="121.3" transform="rotate(-90 191.8 121.3)">2</text>
<text x="273.6" y="125" transform="rotate(-90 273.6 125)">1</text>
<text x="92.2" y="126.6" transform="rotate(-90 92.2 126.6)">2</text>
<text x="273.6" y="130.2" transform="rotate(-90 273.6 130.2)">2</text>
<text x="88.7" y="133.9" transform="rotate(-90 88.7 133.9)">1</text>
<text x="146" y="133.1">V D D _ R F 1 _ T _ D A 敏源注星</text>
<text x="161.2" y="133.1">感，意</text>
<text x="167.5" y="133.1">型</text>
<text x="170.3" y="133.1">走</text>
<text x="173" y="133.1">线</text>
<text x="175.8" y="133.1">保护</text>
<text x="204.3" y="136.5">1</text>
<text x="213" y="136.5">2</text>
<text x="88.7" y="139.1" transform="rotate(-90 88.7 139.1)">2</text>
<text x="190" y="142.8" transform="rotate(-90 190 142.8)">1</text>
<text x="197.1" y="141" transform="rotate(-90 197.1 141)">1</text>
<text x="273.6" y="141" transform="rotate(-90 273.6 141)">1</text>
<text x="88.7" y="148.1" transform="rotate(-90 88.7 148.1)">1</text>
<text x="190" y="148" transform="rotate(-90 190 148)">2</text>
<text x="197.1" y="146.2" transform="rotate(-90 197.1 146.2)">2</text>
<text x="273.6" y="146.2" transform="rotate(-90 273.6 146.2)">2</text>
<text x="88.7" y="153.3" transform="rotate(-90 88.7 153.3)">2</text>
<text x="156.6" y="154.4">V D D _ R F 1 _ T _ V C O 敏源注星</text>
<text x="173.2" y="154.4">感，意</text>
<text x="179.6" y="154.4">型</text>
<text x="182.5" y="154.4">走</text>
<text x="185.4" y="154.4">线保护</text>
<text x="204.3" y="157.9">1</text>
<text x="213" y="157.9">2</text>
<text x="278.9" y="158.8" transform="rotate(-90 278.9 158.8)">1</text>
<text x="88.7" y="164.1" transform="rotate(-90 88.7 164.1)">1</text>
<text x="195.4" y="164.1" transform="rotate(-90 195.4 164.1)">1</text>
<text x="200.7" y="164.1" transform="rotate(-90 200.7 164.1)">1</text>
<text x="278.9" y="164" transform="rotate(-90 278.9 164)">2</text>
<text x="88.7" y="169.3" transform="rotate(-90 88.7 169.3)">2</text>
<text x="195.4" y="169.3" transform="rotate(-90 195.4 169.3)">2</text>
<text x="200.7" y="169.3" transform="rotate(-90 200.7 169.3)">2</text>
<text x="278.9" y="178.3" transform="rotate(-90 278.9 178.3)">1</text>
<text x="88.7" y="185.3" transform="rotate(-90 88.7 185.3)">2</text>
<text x="88.7" y="180.1" transform="rotate(-90 88.7 180.1)">1</text>
<text x="195.4" y="181.9" transform="rotate(-90 195.4 181.9)">1</text>
<text x="278.9" y="183.5" transform="rotate(-90 278.9 183.5)">2</text>
<text x="195.4" y="187.1" transform="rotate(-90 195.4 187.1)">2</text>
<text x="74.5" y="197">1</text>
<text x="83.2" y="197">2</text>
<text x="105.1" y="193.5">V D D _ R F 2 _ T _ V C O 敏源注星</text>
<text x="121.6" y="193.5">感，意</text>
<text x="128.1" y="193.5">型</text>
<text x="131" y="193.5">走</text>
<text x="133.9" y="193.5">线保护</text>
<text x="88.7" y="201.4" transform="rotate(-90 88.7 201.4)">1</text>
<text x="195.4" y="199.7" transform="rotate(-90 195.4 199.7)">1</text>
<text x="278.9" y="199.7" transform="rotate(-90 278.9 199.7)">1</text>
<text x="88.7" y="206.6" transform="rotate(-90 88.7 206.6)">2</text>
<text x="106.8" y="209.5">V D D _ R F 2 _ T _ P L L 干源注星</text>
<text x="123" y="209.5">扰，意</text>
<text x="129.6" y="209.5">型</text>
<text x="132.4" y="209.5">走</text>
<text x="135.2" y="209.5">线保护</text>
<text x="195.4" y="204.9" transform="rotate(-90 195.4 204.9)">2</text>
<text x="278.9" y="204.9" transform="rotate(-90 278.9 204.9)">2</text>
<text x="85.1" y="213">1</text>
<text x="93.9" y="213">2</text>
<text x="97.6" y="217.4" transform="rotate(-90 97.6 217.4)">1</text>
<text x="195.4" y="219.2" transform="rotate(-90 195.4 219.2)">2</text>
<text x="278.9" y="219.2" transform="rotate(-90 278.9 219.2)">1</text>
<text x="97.6" y="222.6" transform="rotate(-90 97.6 222.6)">2</text>
<text x="195.4" y="224.4" transform="rotate(-90 195.4 224.4)">1</text>
<text x="278.9" y="224.4" transform="rotate(-90 278.9 224.4)">2</text>
<text x="86.9" y="231.7" transform="rotate(-90 86.9 231.7)">1</text>
<text x="86.9" y="236.9" transform="rotate(-90 86.9 236.9)">2</text>
<text x="282.5" y="242.3" transform="rotate(-90 282.5 242.3)">1</text>
<text x="86.9" y="247.7" transform="rotate(-90 86.9 247.7)">1</text>
<text x="282.5" y="247.5" transform="rotate(-90 282.5 247.5)">2</text>
<text x="86.9" y="252.9" transform="rotate(-90 86.9 252.9)">2</text>
<text x="86.9" y="261.9" transform="rotate(-90 86.9 261.9)">1</text>
<text x="280.7" y="261.9" transform="rotate(-90 280.7 261.9)">1</text>
<text x="86.9" y="267.1" transform="rotate(-90 86.9 267.1)">2</text>
<text x="280.7" y="267.1" transform="rotate(-90 280.7 267.1)">2</text>
<text x="280.7" y="279.7" transform="rotate(-90 280.7 279.7)">1</text>
<text x="350.1" y="281.1">Title</text>
<text x="280.7" y="284.9" transform="rotate(-90 280.7 284.9)">2</text>
<text x="350.1" y="286.4">Size</text>
<text x="357.2" y="286.4">Document Number</text>
<text x="357.2" y="282.9">H3 LTE CU</text>
<text x="408.7" y="286.4">Rev</text>
<text x="350.1" y="291.8">Date:</text>
<text x="351.8" y="288.2">A2</text>
<text x="357.2" y="288.2">&lt;Doc&gt;</text>
<text x="359.3" y="291.8">Thursday, September 04, 2014</text>
<text x="385.6" y="291.8">Sheet</text>
<text x="394.5" y="291.8">9</text>
<text x="399.8" y="291.8">of</text>
<text x="405.2" y="291.8">29</text>
<text x="410" y="288.4">A</text>
</g>
<g font-size="1.6" fill="#000080">
<text x="65.9" y="7.6">U300-4</text>
<text x="238.4" y="15.6">C320</text>
<text x="238.4" y="17.4">1uF</text>
<text x="247.3" y="17.4">C315</text>
<text x="238.4" y="22.8">0402</text>
<text x="238.4" y="21">6.3V</text>
<text x="238.4" y="19.2">+/-10%</text>
<text x="247.3" y="19.2">NM</text>
<text x="247.3" y="21">0201</text>
<text x="204.6" y="61.9">R341</text>
<text x="204.6" y="65.4">±5%</text>
<text x="211.7" y="61.9">0R</text>
<text x="211.7" y="65.4">0201</text>
<text x="233.1" y="63.6">C329</text>
<text x="233.1" y="65.4">0.1uF</text>
<text x="274" y="65.4">C345</text>
<text x="183.3" y="67.2">C317</text>
<text x="183.3" y="69">0.1uF</text>
<text x="183.3" y="70.8">+/-10%</text>
<text x="195.7" y="67.2">C338</text>
<text x="195.7" y="69">0.1uF</text>
<text x="195.7" y="70.8">+/-10%</text>
<text x="233.1" y="70.8">0201</text>
<text x="233.1" y="69">6.3V</text>
<text x="233.1" y="67.2">+/-10%</text>
<text x="245.5" y="67.2">C314</text>
<text x="245.5" y="69">10uF</text>
<text x="245.5" y="70.8">0402</text>
<text x="274" y="67.2">0.1uF</text>
<text x="274" y="70.8">6.3V</text>
<text x="274" y="69">+/-10%</text>
<text x="183.3" y="74.3">0201</text>
<text x="183.3" y="72.5">6.3V</text>
<text x="195.7" y="74.3">0201</text>
<text x="195.7" y="72.5">6.3V</text>
<text x="245.5" y="72.5">6.3V</text>
<text x="245.5" y="74.3">+/-20%</text>
<text x="274" y="72.5">0201</text>
<text x="282.9" y="79.7">C357</text>
<text x="282.9" y="81.4">0.1uF</text>
<text x="282.9" y="83.2">+/-10%</text>
<text x="194" y="85">C344</text>
<text x="194" y="86.8">0.1uF</text>
<text x="194" y="88.5">+/-10%</text>
<text x="282.9" y="86.8">0201</text>
<text x="282.9" y="85">6.3V</text>
<text x="194" y="92.1">0201</text>
<text x="194" y="90.3">6.3V</text>
<text x="65.9" y="100.3">WTR1625L</text>
<text x="194" y="101">C343</text>
<text x="290" y="97.4">C358</text>
<text x="290" y="99.2">0.1uF</text>
<text x="290" y="101">+/-10%</text>
<text x="94.4" y="106.3">C328</text>
<text x="194" y="102.8">0.1uF</text>
<text x="194" y="106.3">6.3V</text>
<text x="194" y="104.5">+/-10%</text>
<text x="290" y="104.5">0201</text>
<text x="290" y="102.8">6.3V</text>
<text x="55.3" y="109.9">C309</text>
<text x="55.3" y="111.7">4.7U</text>
<text x="55.3" y="113.4">0402</text>
<text x="94.4" y="108.1">0.1uF</text>
<text x="94.4" y="113.4">0201</text>
<text x="94.4" y="111.7">6.3V</text>
<text x="94.4" y="109.9">+/-10%</text>
<text x="194" y="108.1">0201</text>
<text x="275.7" y="109.9">C342</text>
<text x="275.7" y="111.7">0.1uF</text>
<text x="275.7" y="113.4">+/-10%</text>
<text x="55.3" y="115.2">6.3V</text>
<text x="55.3" y="117">±20%</text>
<text x="76.6" y="117">R338</text>
<text x="83.7" y="117">0R</text>
<text x="194" y="115.2">C346</text>
<text x="194" y="117">0.1uF</text>
<text x="194" y="118.8">+/-10%</text>
<text x="275.7" y="117">0201</text>
<text x="275.7" y="115.2">6.3V</text>
<text x="76.6" y="120.5">±5%</text>
<text x="83.7" y="120.5">0201</text>
<text x="95.5" y="124.1">C308</text>
<text x="194" y="122.3">0201</text>
<text x="194" y="120.5">6.3V</text>
<text x="275.7" y="124.1">C341</text>
<text x="275.7" y="125.9">0.1uF</text>
<text x="95.5" y="126.2">100pF</text>
<text x="95.5" y="128.4">0201</text>
<text x="95.5" y="130.5">50V</text>
<text x="275.7" y="131.2">0201</text>
<text x="275.7" y="129.4">6.3V</text>
<text x="275.7" y="127.7">+/-10%</text>
<text x="90.8" y="133">C310</text>
<text x="90.8" y="134.8">0.1uF</text>
<text x="90.8" y="136.5">+/-10%</text>
<text x="95.5" y="132.6">5%</text>
<text x="204.6" y="134.8">R342</text>
<text x="211.7" y="134.8">0R</text>
<text x="90.8" y="140.1">0201</text>
<text x="90.8" y="138.3">6.3V</text>
<text x="192.2" y="141.9">C326</text>
<text x="192.2" y="143.7">0.1uF</text>
<text x="199.3" y="140.1">C323</text>
<text x="199.3" y="141.9">0.1uF</text>
<text x="199.3" y="143.7">+/-10%</text>
<text x="204.6" y="138.3">±5%</text>
<text x="211.7" y="138.3">0201</text>
<text x="275.7" y="140.1">C359</text>
<text x="275.7" y="141.9">0.1uF</text>
<text x="275.7" y="143.7">+/-10%</text>
<text x="90.8" y="147.2">C325</text>
<text x="90.8" y="149">0.1uF</text>
<text x="192.2" y="149">0201</text>
<text x="192.2" y="147.2">6.3V</text>
<text x="192.2" y="145.4">+/-10%</text>
<text x="199.3" y="147.2">0201</text>
<text x="199.3" y="145.4">6.3V</text>
<text x="275.7" y="147.2">0201</text>
<text x="275.7" y="145.4">6.3V</text>
<text x="90.8" y="154.3">0201</text>
<text x="90.8" y="152.5">6.3V</text>
<text x="90.8" y="150.8">+/-10%</text>
<text x="204.6" y="156.1">R343</text>
<text x="204.6" y="159.7">±5%</text>
<text x="211.7" y="156.1">0R</text>
<text x="211.7" y="159.7">0201</text>
<text x="281.1" y="157.9">C360</text>
<text x="281.1" y="159.7">0.1uF</text>
<text x="281.1" y="161.4">+/-10%</text>
<text x="90.8" y="163.2">C335</text>
<text x="90.8" y="165">0.1uF</text>
<text x="90.8" y="166.8">+/-10%</text>
<text x="197.5" y="163.2">C340</text>
<text x="197.5" y="165">0.1uF</text>
<text x="197.5" y="166.8">+/-10% +/-10%</text>
<text x="202.8" y="163.2">C330</text>
<text x="202.8" y="165">0.1uF</text>
<text x="281.1" y="165">0201</text>
<text x="281.1" y="163.2">6.3V</text>
<text x="90.8" y="170.3">0201</text>
<text x="90.8" y="168.6">6.3V</text>
<text x="197.5" y="170.3">0201</text>
<text x="197.5" y="168.6">6.3V</text>
<text x="202.8" y="170.3">0201</text>
<text x="202.8" y="168.6">6.3V</text>
<text x="90.8" y="179.2">C337</text>
<text x="281.1" y="177.4">C332</text>
<text x="281.1" y="179.2">0.1uF</text>
<text x="90.8" y="181">0.1uF</text>
<text x="90.8" y="184.6">6.3V</text>
<text x="90.8" y="182.8">+/-10%</text>
<text x="197.5" y="181">C322</text>
<text x="197.5" y="182.8">0.1uF</text>
<text x="197.5" y="184.6">+/-10%</text>
<text x="281.1" y="184.6">0201</text>
<text x="281.1" y="182.8">6.3V</text>
<text x="281.1" y="181">+/-10%</text>
<text x="90.8" y="186.3">0201</text>
<text x="197.5" y="188.1">0201</text>
<text x="197.5" y="186.3">6.3V</text>
<text x="74.8" y="195.2">R339</text>
<text x="81.9" y="195.2">0R</text>
<text x="74.8" y="198.8">±5%</text>
<text x="81.9" y="198.8">0201</text>
<text x="90.8" y="200.6">C333</text>
<text x="90.8" y="202.3">0.1uF</text>
<text x="197.5" y="198.8">C321</text>
<text x="197.5" y="200.6">0.1uF</text>
<text x="197.5" y="202.3">+/-10%</text>
<text x="281.1" y="198.8">C361</text>
<text x="281.1" y="200.6">0.1uF</text>
<text x="281.1" y="202.3">+/-10%</text>
<text x="90.8" y="207.7">0201</text>
<text x="90.8" y="205.9">6.3V</text>
<text x="90.8" y="204.1">+/-10%</text>
<text x="197.5" y="205.9">0201</text>
<text x="197.5" y="204.1">6.3V</text>
<text x="281.1" y="205.9">0201</text>
<text x="281.1" y="204.1">6.3V</text>
<text x="85.5" y="211.2">R340</text>
<text x="85.5" y="214.8">±5%</text>
<text x="92.6" y="211.2">0R</text>
<text x="92.6" y="214.8">0201</text>
<text x="99.7" y="216.6">C347</text>
<text x="99.7" y="218.3">0.1uF</text>
<text x="99.7" y="221.9">6.3V</text>
<text x="99.7" y="220.1">+/-10%</text>
<text x="198.6" y="221.9">C319</text>
<text x="281.1" y="218.3">C331</text>
<text x="281.1" y="220.1">0.1uF</text>
<text x="281.1" y="221.9">+/-10%</text>
<text x="99.7" y="223.7">0201</text>
<text x="198.6" y="224">100pF</text>
<text x="198.6" y="226.2">0201</text>
<text x="281.1" y="225.4">0201</text>
<text x="281.1" y="223.7">6.3V</text>
<text x="89.1" y="230.8">C336</text>
<text x="89.1" y="232.6">0.1uF</text>
<text x="198.6" y="228.3">50V</text>
<text x="198.6" y="230.4">5%</text>
<text x="89.1" y="237.9">0201</text>
<text x="89.1" y="236.1">6.3V</text>
<text x="89.1" y="234.3">+/-10%</text>
<text x="284.6" y="241.4">C362</text>
<text x="284.6" y="243.2">0.1uF</text>
<text x="284.6" y="245">+/-10%</text>
<text x="89.1" y="246.8">C334</text>
<text x="89.1" y="248.6">0.1uF</text>
<text x="89.1" y="250.3">+/-10%</text>
<text x="284.6" y="248.6">0201</text>
<text x="284.6" y="246.8">6.3V</text>
<text x="89.1" y="253.9">0201</text>
<text x="89.1" y="252.1">6.3V</text>
<text x="89.1" y="261">C327</text>
<text x="89.1" y="262.8">0.1uF</text>
<text x="282.9" y="261">C339</text>
<text x="282.9" y="262.8">0.1uF</text>
<text x="89.1" y="268.1">0201</text>
<text x="89.1" y="266.3">6.3V</text>
<text x="89.1" y="264.6">+/-10%</text>
<text x="282.9" y="268.1">0201</text>
<text x="282.9" y="266.3">6.3V</text>
<text x="282.9" y="264.6">+/-10%</text>
<text x="282.9" y="278.8">C363</text>
<text x="282.9" y="280.6">0.1uF</text>
<text x="282.9" y="285.9">0201</text>
<text x="282.9" y="284.1">6.3V</text>
<text x="282.9" y="282.3">+/-10%</text>
</g>
<g font-size="1.6" fill="#004080">
<text x="66.8" y="14.9">VDD_RF1_P_VCO</text>
<text x="88.3" y="14.9">VDD_RF2_T_DA</text>
<text x="66.8" y="18.5">VDD_RF2_P_VCO</text>
<text x="66.8" y="22.1">VDD_RF1_P_HB_LO</text>
<text x="87.1" y="22.1">VDD_RF1_T_UPC</text>
<text x="88.3" y="18.5">VDD_RF1_T_DA</text>
<text x="66.8" y="25.6">VDD_RF1_P_LB</text>
<text x="66.8" y="29.2">VDD_RF1_P_HMB</text>
<text x="88.4" y="29.2">VDD_RF2_T_BB</text>
<text x="88.4" y="25.6">VDD_RF1_T_LO</text>
<text x="66.8" y="32.7">VDD_RF1__P_HMB_LO</text>
<text x="66.8" y="36.3">VDD_RF1_P_PLL</text>
<text x="66.8" y="39.8">VDD_RF2_P_BB</text>
<text x="87" y="39.8">VDD_RF2_T_VCO</text>
<text x="88.1" y="36.3">VDD_RF2_FBRX</text>
<text x="66.8" y="46.9">VDD_RF2_PRX</text>
<text x="87" y="43.4">VDD_RF1_T_VCO</text>
<text x="87.2" y="46.9">VDD_RF1_T_SYN</text>
<text x="66.8" y="50.5">VDD_RF1_D_LB_LO</text>
<text x="66.8" y="54.1">VDD_RF1_P_LOM</text>
<text x="66.8" y="57.6">VDD_RF1_D_LB</text>
<text x="87.1" y="57.6">VDD_RF1_G_LNA</text>
<text x="87.7" y="54.1">VDD_RF2_T_PLL</text>
<text x="66.8" y="61.2">VDD_RF1_D_HB</text>
<text x="66.8" y="64.7">VDD_RF1_D_MB</text>
<text x="86.8" y="61.2">VDD_RF1_G_VCO</text>
<text x="87.4" y="64.7">VDD_RF1_G_PLL</text>
<text x="66.8" y="68.3">VDD_RF2_D_BB</text>
<text x="88.1" y="71.8">VDD_RF1_G_BB</text>
<text x="97" y="79">GND</text>
<text x="66.8" y="84.3">VDD_RF1_S_VCO</text>
<text x="66.8" y="87.8">VDD_RF2_S_VCO</text>
<text x="66.8" y="91.4">VDD_RF1_S_PLL</text>
<text x="90.1" y="91.4">VDD_RF2_XO</text>
<text x="93.5" y="96.7">VDD_DIO</text>
</g>
<g font-size="1.6" fill="#f00">
<text x="149.5" y="14.6">9</text>
<text x="172.6" y="13.5">VDD_RF2_T_DA</text>
<text x="172.6" y="17.1">VDD_RF1_T_DA</text>
<text x="149.5" y="18.1">9</text>
<text x="4.2" y="35.9">VDD_RF1_P_PLL</text>
<text x="37.5" y="35.9">9</text>
<text x="149.5" y="39.5">9</text>
<text x="172.6" y="38.4">VDD_RF2_T_VCO</text>
<text x="172.6" y="42">VDD_RF1_T_VCO</text>
<text x="149.5" y="43">9</text>
<text x="149.5" y="53.7">9</text>
<text x="172.6" y="52.6">VDD_RF2_T_PLL</text>
<text x="151.8" y="64.4">VDD_RF1_P_PLL</text>
<text x="185.1" y="64.4">9</text>
<text x="85.5" y="119.5">9</text>
<text x="108.6" y="118.4">VDD_RF2_T_DA</text>
<text x="170.7" y="136.2">VDD_RF1_T_DA</text>
<text x="201.1" y="137.3">9</text>
<text x="171.2" y="157.5">VDD_RF1_T_VCO</text>
<text x="202.9" y="158.6">9</text>
<text x="83.7" y="197.7">9</text>
<text x="106.8" y="196.6">VDD_RF2_T_VCO</text>
<text x="83.7" y="213.7">9</text>
<text x="106.8" y="212.6">VDD_RF2_T_PLL</text>
</g>
<text font-size="1.5" fill="#00f" x="78.4" y="11.9">PWR</text>
<g font-size="1.5" fill="#f00">
<text x="168.5" y="14.5">o</text>
<text x="168.5" y="18.1">o</text>
<text x="22" y="35.2" transform="rotate(180 22 35.2)">o</text>
<text x="168.5" y="39.4">o</text>
<text x="168.5" y="43">o</text>
<text x="168.5" y="53.6">o</text>
<text x="169.6" y="63.7" transform="rotate(180 169.6 63.7)">o</text>
<text x="104.5" y="119.4">o</text>
<text x="185.6" y="136.6" transform="rotate(180 185.6 136.6)">o</text>
<text x="187.4" y="157.9" transform="rotate(180 187.4 157.9)">o</text>
<text x="102.8" y="197.7">o</text>
<text x="102.8" y="213.7">o</text>
</g>
<g font-size="1.3">
<text x="43.1" y="1.3">5</text>
<text x="125.6" y="1.3">4</text>
<text x="208" y="1.3">3</text>
<text x="290.4" y="1.3">2</text>
<text x="372.8" y="1.3">1</text>
<text x=".6" y="39.2">D</text>
<text x="414.5" y="39.2">D</text>
<text x=".6" y="111.8">C</text>
<text x="414.5" y="111.8">C</text>
<text x=".6" y="184.4">B</text>
<text x="414.5" y="184.4">B</text>
<text x=".6" y="256.9">A</text>
<text x="414.5" y="256.9">A</text>
<text x="43.1" y="293.5">5</text>
<text x="125.6" y="293.5">4</text>
<text x="208" y="293.5">3</text>
<text x="290.4" y="293.5">2</text>
<text x="372.8" y="293.5">1</text>
</g>
</svg>
